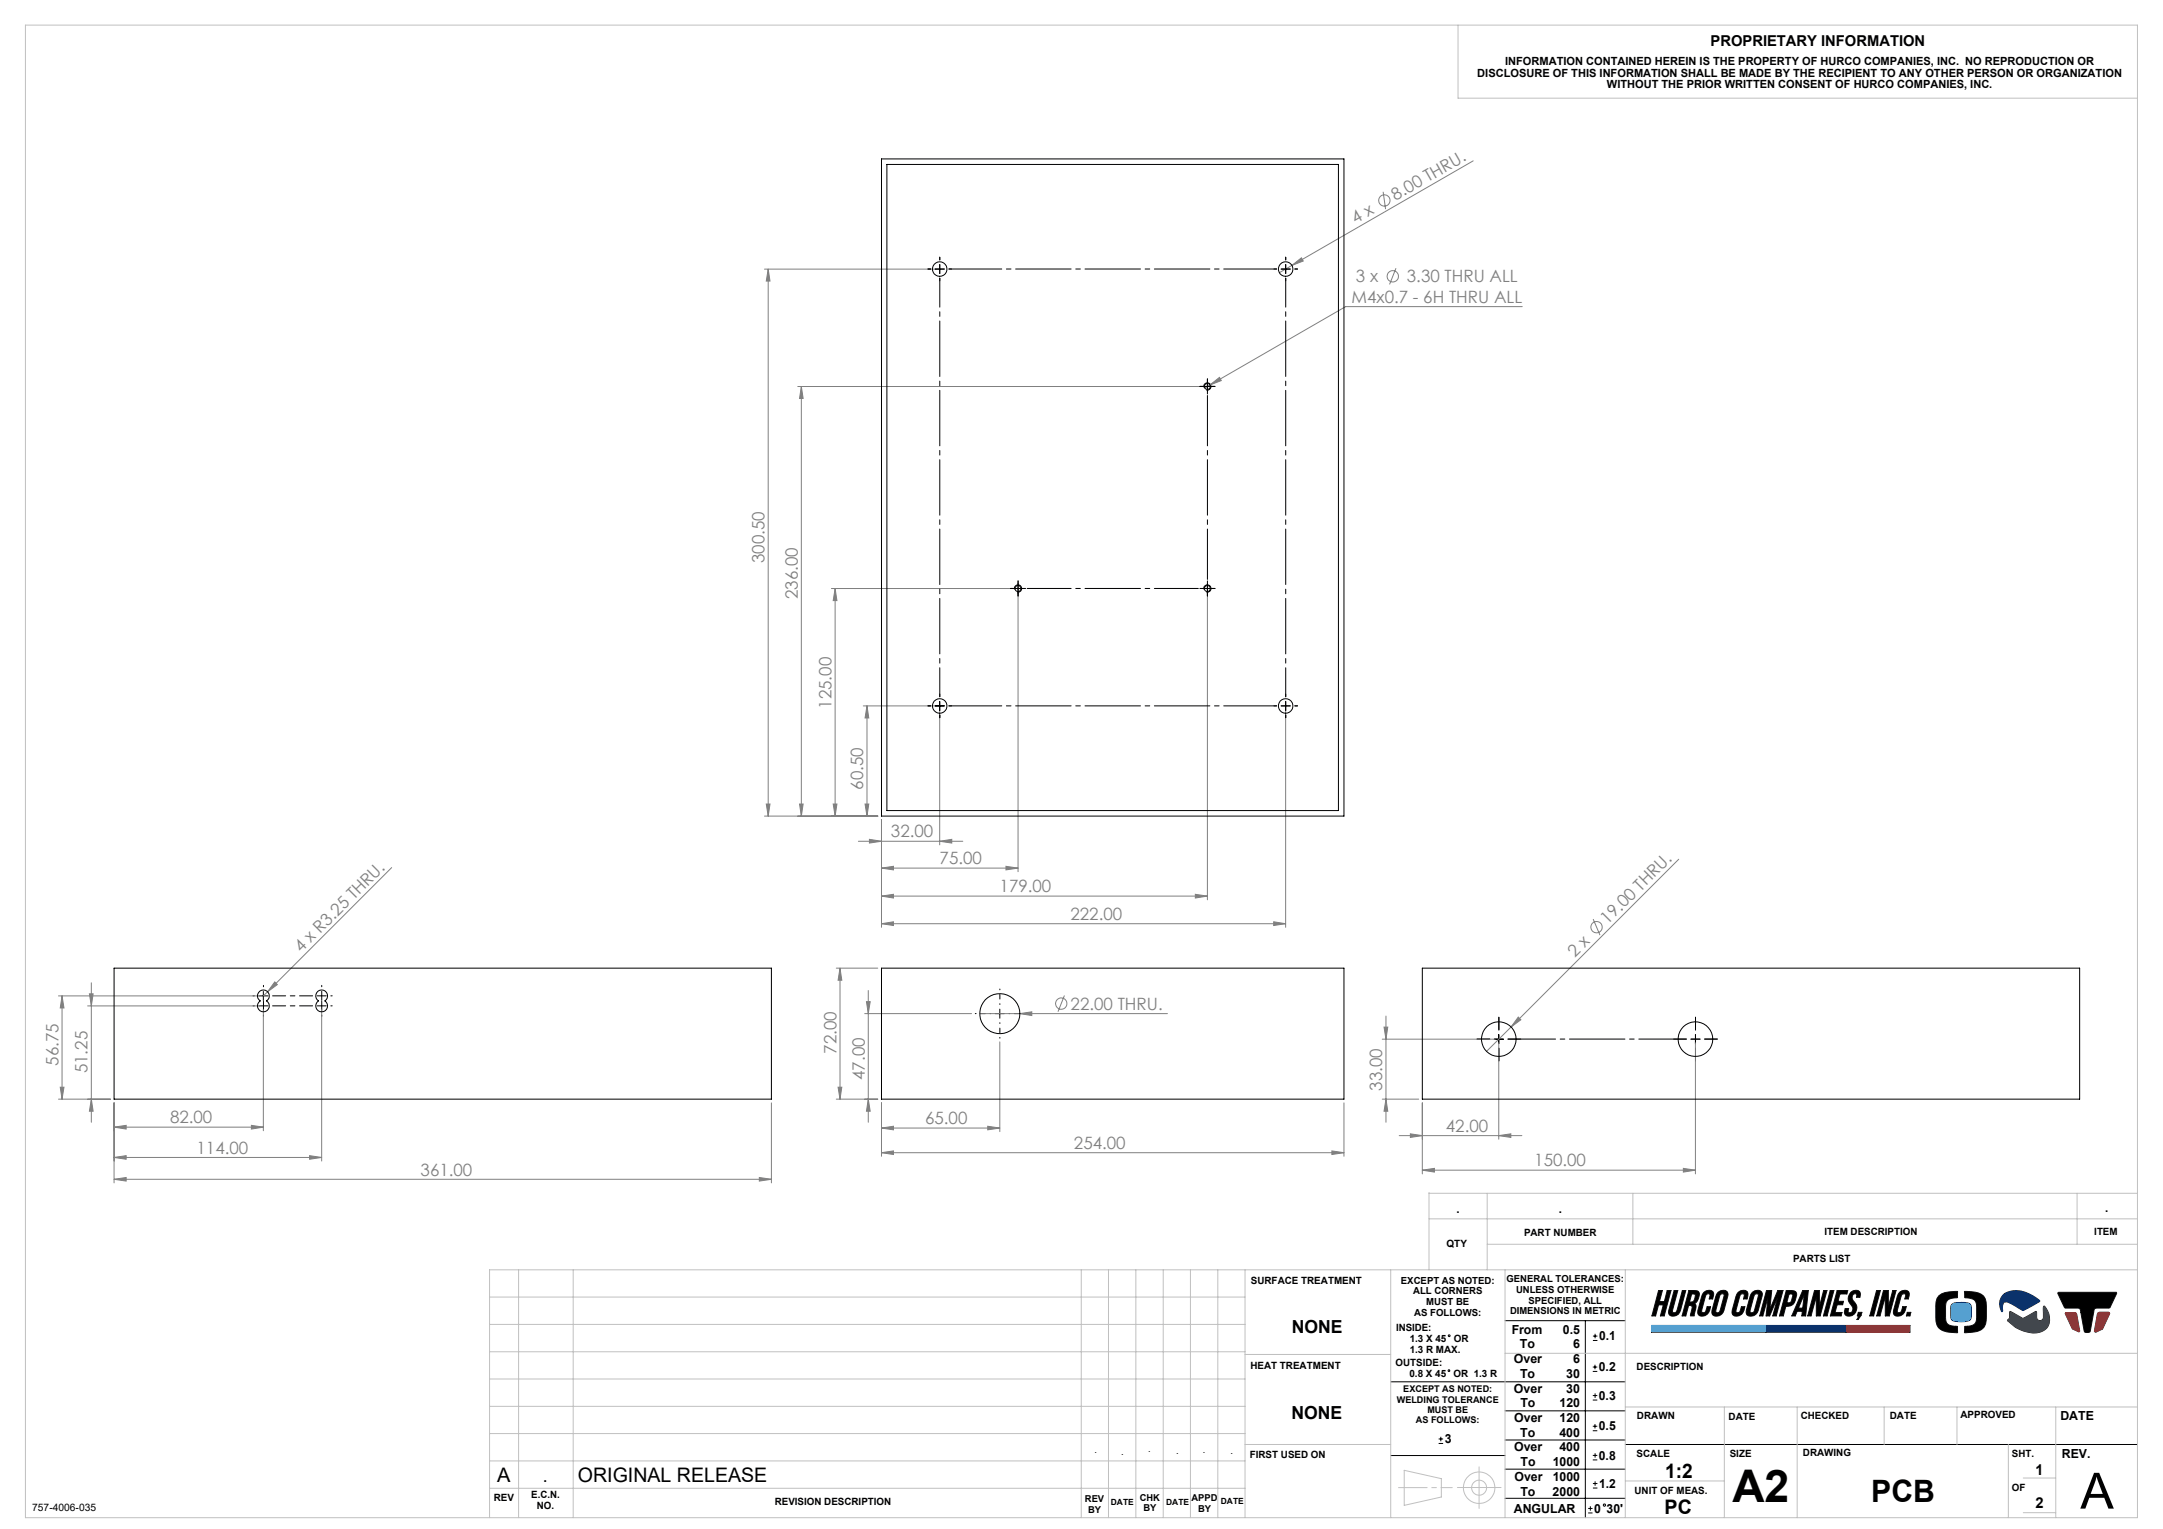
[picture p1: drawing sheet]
<svg xmlns="http://www.w3.org/2000/svg" width="594mm" height="420mm" viewBox="0 0 594 420" stroke-linecap="round" stroke-linejoin="round" font-family="sans-serif">
<g fill="none" stroke="#191924" stroke-width=".27">
<path d="M455.5 354.5h1l-.8 3h1.4l.7-3h1.1l-1.9 7h-1l.8-3.1h-1.3l-.8 3.1h-1.1zM459.7 354.5h1.1l-1.5 5.4 .1 .6 .3 .1 .5-.1 .4-.6 1.4-5.4h1l-1.5 5.3a2.01 2.01 0 0 1-3.1 1.4l-.2-.5 .1-.8zM463.8 354.5l2.3 .1a1.02 1.02 0 0 1 .5 1.5 2.25 2.25 0 0 1-1.3 2l.3 .2a2.99 2.99 0 0 1-.3 2.7v.5h-1.1l.5-2.4-.2-.4-.8-.1-.7 2.9h-1.1zM464.6 355.4l.8 .1 .1 .7a1.32 1.32 0 0 1-1.5 1.5zM467.9 355a1.9 1.9 0 0 1 2.5-.2 2.35 2.35 0 0 1-.1 2h-.9l.2-1-.2-.4a.82 .82 0 0 0-1.1 .7l-1 3.8 .1 .6h.8l.6-1.6h1a2.26 2.26 0 0 1-3.4 2.3l-.2-.5 .1-.9 1-3.6zM471.8 355a1.64 1.64 0 0 1 2.7 .3l-1 4.5a2.02 2.02 0 0 1-3.2 1.4l-.1-1.4 1-3.6zM472.4 355.7l.6-.3h.3l.2 .4-1.1 4.1-.3 .6-.5 .1-.4-.1v-.6zM477.3 355a1.9 1.9 0 0 1 2.5-.2 2.51 2.51 0 0 1 0 2h-1l.2-1-.2-.4a.82 .82 0 0 0-1 .7l-1.1 3.8 .1 .6h.8l.6-1.6h1a2.38 2.38 0 0 1-2.9 2.6 1.26 1.26 0 0 1-.6-1.7l1-3.6zM481.2 355a1.68 1.68 0 0 1 2.8 .3l-1.1 4.5a2.02 2.02 0 0 1-3.2 1.4l-.1-1.4 1-3.6zM481.8 355.7l.6-.3h.3l.2 .4-1.2 4.4-.7 .4-.3-.1-.1-.6zM485.1 354.5h1.5l-.6 5.2 2.2-5.2h1.5l-1.9 7h-1l1.3-5.1-2.1 5.1h-1l.5-5-1.4 5h-.9zM490.5 354.5h1.7a1.11 1.11 0 0 1 1.1 .5 1.11 1.11 0 0 1 0 1.2 2.6 2.6 0 0 1-2.3 2.6h-.6l-.7 2.7h-1z"/>
<path d="M491.3 355.4l.8 .1 .2 .6-.6 1.7-1 .1zM495.1 354.5h1.5l-.7 7h-1.1l.1-1.3h-1.4l-.5 1.3h-.9zM495.5 355.5l-.4 3.8h-1.2zM498.3 354.5h1.3v4.4l1.2-4.4h.9l-1.8 7h-1.1v-5.4l-1.5 5.4h-.9zM502.6 354.5h1l-1.8 7h-1.1zM504.5 354.5h2.9l-.2 .9h-1.9l-.5 2.1h1.5l-.3 .9h-1.5l-.6 2.1h1.9l-.2 1h-3zM508.2 355a1.58 1.58 0 0 1 2.7 .3l-.1 1.1h-1l.1-.6-.2-.4a1.17 1.17 0 0 0-1.1 .9 1.17 1.17 0 0 0 .6 1.3 2.27 2.27 0 0 1 .4 2.7 2.27 2.27 0 0 1-2.4 1.2 1.36 1.36 0 0 1-.5-2.1h1l-.1 1.1a.99 .99 0 0 0 1.2-.5 .99 .99 0 0 0-.3-1.3 2.5 2.5 0 0 1-.3-3.7zM515.3 354.5h1.1l-1.9 7h-1zM517.2 354.5h1.4v4.4l1.2-4.4h.9l-1.9 7h-1.1v-5.4l-1.4 5.4h-.9zM521.7 355a1.9 1.9 0 0 1 2.5-.2 2.35 2.35 0 0 1-.1 2h-1l.2-1-.2-.4a.82 .82 0 0 0-1 .7l-1 3.8v.6h.8l.6-1.6h1a2.26 2.26 0 0 1-3.4 2.3l-.1-.5v-.9l1-3.6zM532.4 355.9a8.7 8.7 0 0 1 5-1.2h.2v1.8h-.2a3.4 3.4 0 0 0-2.9 1.2l-.2 4.1a1.94 1.94 0 0 0 1.9 2.4l1.4 .1v1.8h-.7a6.3 6.3 0 0 1-4.6-1.5l-.3-.6a16.6 16.6 0 0 1 0-7.4zM536 358.3a6.4 6.4 0 0 1 4.7-.3l.4 .3a5.7 5.7 0 0 1 .1 4 2.52 2.52 0 0 1-2.7 .8 2.83 2.83 0 0 1-2.7-.8l-.1-3z"/>
<path d="M538.5 357.8h.1M539.5 354.7a12.5 12.5 0 0 1 4.5 .8 3.3 3.3 0 0 1 1.5 3.3 10 10 0 0 1-.6 5.7 5.7 5.7 0 0 1-4.8 1.6h-.6v-1.8h.3a3.8 3.8 0 0 0 2.7-.9l.3-.8v-4.3a2.31 2.31 0 0 0-2.8-1.8h-.5zM550.3 355.5l.2-.1a6.9 6.9 0 0 1 7.7 .5l1.9 1.3v.3l-4.5 2.5-3.2-1.8a1.86 1.86 0 0 0-2.1-.5 3 3 0 0 0-.4 2.5l-.1 .1a3.6 3.6 0 0 1 .5-4.8zM550.6 357.6h.1M565.1 355.1l16.1-.1 .1 .3-1.9 4h-3.7l-.6 .3-1.1 6-.5 .4h-.7l-.5-.4-1.2-6.1-.4-.2h-3.6zM453.5 364.1h31.5v1.9h-31.5zM485.1 364.1h21.7v1.9h-21.7zM506.9 364.1h17.6v1.9h-17.6zM510.3 360.5h1l-.2 .9-.8 1.1h-.4l.6-1h-.5zM523.8 360.5h1l-.3 1h-1zM536.9 364.3h.1M540.1 364.3h.1"/>
<path d="M552 360.3l3.3 1.7a1.89 1.89 0 0 0 1.7-.6l2-1.2 .3 .1v.6a1.46 1.46 0 0 0 .7 1.8 1.1 1.1 0 0 0 1.2-1.5v-2.2l.2-.2a5.1 5.1 0 0 1 .6 6.1 5.7 5.7 0 0 1-6.3 .7l-2.3-1.1-2.1-1.9a1.28 1.28 0 0 0 .6-1.6zM567.2 360.7h2.9l.2 .3 .7 4.8-1.9-.8zM576.2 360.6l2.8-.1 .4 .3-2 4.3-1.9 .9-.3-.4 .8-4.7z"/>
</g>
<g fill="none" stroke="#c0c0c0" stroke-width=".27">
<path d="M7 6.9h580v410h-580zM400.4 6.9v20.1h186.6M392.4 334.8h194.6M392.4 327.8h194.6M392.4 327.6v21.2M408.4 327.8v21M448.4 327.8v14M570.4 327.8v14M134.4 356.3h207.5M142.4 348.8v68.1M157.4 348.8v68.1M296.9 348.8v68.1"/>
<path d="M304.4 348.8v68.1M311.9 348.8v68.1M319.4 348.8v68.1M326.9 348.8v68.1M334.4 348.8v68.1M341.9 348.8v68.1M381.9 348.8v68.1M408.4 341.8h178.6M413.3 348.8v68.1M446.3 348.8v68.1M587 348.8h-452.6v68.1M134.4 363.8h207.5"/>
<path d="M134.4 371.3h207.5M134.4 378.8h207.5M341.9 372.1h40M413.3 371.7h173.7M134.4 386.3h207.5M134.4 393.8h207.5M341.9 396.8h40M446.3 386.5h140.7M473.5 386.5v30.4M493.5 386.5v30.4M517.4 386.5v10.3M537.4 386.5v10.3"/>
<path d="M551.5 396.8v20.1M564.6 386.5v30.4M134.4 401.3h207.5M134.4 408.8h207.5M385.6 403.9l10.2 2.3v5l-10.2 2.3zM400.2 408.6h12M406.2 402.9v11.5M446.3 406.8h27.2M555.6 415.5h9M555.6 406h9"/>
<circle cx="406.2" cy="408.7" r="4.3"/>
<circle cx="406.2" cy="408.6" r="2.06"/>
</g>
<path d="M381.9 379.6h64.4M413.3 362.8h33M435.4 362.8v54.1M381.9 399.8h31.4M413.3 387.5h33M413.3 395.6h33M446.3 396.8h140.7M413.3 403.6h33M413.3 411.6h33" fill="none" stroke="#000" stroke-width=".27"/>
<path d="M384.1 408.6h14.7" fill="none" stroke="#c0c0c0" stroke-width=".27" stroke-dasharray="15.2 1.3 1.3 1.3" stroke-dashoffset="7.4"/>
<path d="M455.5 354.5l-1.9 7h1.1l.8-3.1h1.3l-.8 3.1h1l1.9-7h-1.1l-.7 3h-1.4l.8-3zM459.7 354.5l-1.5 5.9 .3 .9 .6 .2a2.09 2.09 0 0 0 2.4-1.7l1.5-5.3h-1l-1.6 5.7-.2 .3-.6 .1-.2-.1-.1-.5 1.5-5.5zM463.8 354.5l-1.9 7h1.1l.7-2.9h.7l.3 .3-.5 2.6h1.1l.5-2.4-.1-.7-.4-.3 .5-.3 .5-.6 .4-2-.6-.6zM464.6 355.4h.7l.3 .3-.3 1.3-.4 .6-.9 .1zM468 354.9l-.7 1.1-1.1 4.1 .1 .9 .8 .5a2.17 2.17 0 0 0 2.4-1.7l.3-.9h-1l-.6 1.6-.7 .1-.2-.3 1.2-4.6 .4-.3h.6l.1 .5-.2 .9h.9l.3-1.7-.3-.4-.7-.3-1 .2zM471.9 354.9l-.7 1.1-1.1 4.1 .1 1 .9 .4a2.13 2.13 0 0 0 2.4-1.7l1-3.9v-.7l-.3-.6-.7-.2-.6 .1zM472.4 355.6l.8-.2 .3 .5-1.2 4.3-.8 .4-.3-.1v-.5zM477.4 354.9l-.7 1.1-1 4.1v.9l.9 .5a2.17 2.17 0 0 0 2.4-1.7l.2-.9h-1l-.6 1.6-.6 .1-.3-.3 1.2-4.6 .4-.3h.6l.1 .5-.2 .9h1l.2-1.7-.3-.4-.7-.3-1 .2zM481.2 355l-.6 1-1.1 4.1 .1 1 .9 .4a2.13 2.13 0 0 0 2.4-1.7l1.1-4.1-.3-.9-.7-.3a2.22 2.22 0 0 0-1.8 .5zM481.8 355.7l.3-.3h.5l.3 .5-1.2 4.3-.2 .3-.6 .1-.2-.1-.1-.5zM495.1 354.5l-3 7h.9l.5-1.3h1.4l-.1 1.3h1.1l.7-7zM495.5 355.5l-.4 3.8h-1.2zM515.3 354.5l-1.8 7h1l1.9-7zM510.3 360.5l-.3 1h.5l-.6 1h.4l.8-1.1 .2-.9zM523.8 360.5l-.3 1h1l.3-1zM485.1 354.5l-1.9 7h.9l1.4-5-.5 5h1l2.1-5.1-1.3 5.1h1l1.9-7h-1.5l-2.2 5.2 .6-5.2zM490.5 354.5l-1.8 7h1l.7-2.7h.6a1.95 1.95 0 0 0 2-1.7l.4-1.3-.2-.9-.7-.4zM491.3 355.4l.9 .1 .1 .6-.5 1.6-1.1 .2zM498.3 354.5l-1.9 7h.9l1.5-5.4v5.4h1.1l1.8-7h-.9l-1.2 4.4v-4.4zM502.6 354.5l-1.9 7h1.1l1.8-7zM504.5 354.5l-1.9 7h3l.2-1h-1.9l.6-2.1h1.5l.3-.9h-1.5l.5-2.1h1.9l.2-.9zM508.4 354.9l-.5 .5a2.57 2.57 0 0 0 .7 3.4l.2 1-.2 .6-.4 .2-.7-.2 .2-1h-1l-.1 1.5 .4 .5 .4 .1a2.37 2.37 0 0 0 2.4-1.6 2.37 2.37 0 0 0-.9-2.7l-.3-1 .4-.7 .8-.1v1h1l.1-1.2-.4-.6-.6-.2-1 .2zM517.2 354.5l-1.8 7h.9l1.4-5.4v5.4h1.1l1.9-7h-.9l-1.2 4.4v-4.4zM521.8 354.9l-.7 1.1-1.2 4.3 .2 .8 .8 .4a2.17 2.17 0 0 0 2.4-1.7l.2-.9h-1l-.6 1.6-.6 .1-.3-.3 1.2-4.6 .4-.3h.6l.1 .5-.2 .9h1l.2-1.7-.3-.4-.7-.3-1 .2zM532.4 355.9l-.6 1.1-.2 .8v4a3.5 3.5 0 0 0 3.7 4.2l1.8 .1a.41 .41 0 0 0 .6-.2 .41 .41 0 0 0-.1-.5v-1.1l-2.3-.3-.6-.4-.2-.4-.2-.8 .1-4.5a2.78 2.78 0 0 1 3-1.4h.2v-1.8h-.5a7.7 7.7 0 0 0-4.7 1.2zM539.5 354.7v1.8l1.5 .1a1.88 1.88 0 0 1 1.8 2.2l-.1 4.1a2.66 2.66 0 0 1-2.9 1.4h-.3v1.3a.36 .36 0 0 0 0 .4 .36 .36 0 0 0 .5 .1h.2a5.7 5.7 0 0 0 4.7-1.6l.6-1.8v-3.9a3.4 3.4 0 0 0-3.6-3.9zM565.1 355.1l1.9 4.2h3.8l.5 .3 1 6.1 .4 .3h1l.3-.3 1.2-6.2 .4-.2h3.8l1.9-4-.1-.3z" fill-rule="evenodd" fill="#000"/>
<path d="M567.2 360.6v.3l1.9 4.1 1.9 .8 .1-.2-.9-4.8-.3-.2zM576.2 360.6l-.2 .3-.8 4.7 .3 .4 1.9-.9 2-4.3-.3-.3zM506.9 364.1v1.9h17.6v-1.9z" fill-rule="evenodd" fill="#f00"/>
<path d="M551.9 360.3l.2-.1 3 1.8 .6 .1 3.5-1.9 .2 2.1 .3 .3 .7 .2 .8-.7v-3.3h.2l.5 .6a4.2 4.2 0 0 1-.6 6 7.8 7.8 0 0 1-7.7-.8l-2.3-1.9 .6-.7z" fill-rule="evenodd" fill="#424a52"/>
<path d="M550 355.8l-.2 .2a3.7 3.7 0 0 0 0 4.3l.2-.1a2.09 2.09 0 0 1 .6-2.6l1.6 .5 2.2 1.2a1.41 1.41 0 0 0 2.2 .2l3.5-2a.31 .31 0 0 0 0-.4 .31 .31 0 0 0-.3-.1 8.7 8.7 0 0 0-8.8-1.9zM485.1 364.1v1.9h21.7v-1.9z" fill-rule="evenodd" fill="#0046ad"/>
<path d="M536 358.3l1.3-.5h2.8a1.29 1.29 0 0 1 1.3 1.5v2.3l-.3 .9-.9 .5-1.9 .1a2.34 2.34 0 0 1-2.5-.8l-.1-3.3z" fill-rule="evenodd" fill="#00b5e2"/>
<path d="M453.5 364.1h31.5v1.9h-31.5z" fill-rule="evenodd" fill="#53a9ff"/>
<g fill="none" stroke="#808080" stroke-width=".27">
<path d="M379.8 52.7l.7 4.7M404.6 44.2l-49.8 28.7M209.9 73.9h47.2M211 73.9v150.3M211 73.9l.5 3.3h-1.1zM354.8 72.9l2.6-2.1 .5 .9zM354.8 72.9l-3.5 2M383.4 73.7l-1.8 4.4M418 84.2h-48.5l-37.2 21.5M219.1 106.2h111.5M220.1 106.2v118M220.1 106.2l.5 3.2h-1z"/>
<path d="M332.3 105.7l2.6-2 .5 .8zM332.3 105.7l-1.5 .9M228.3 161.7h50.3M229.3 161.7v62.5M229.3 161.7l.5 3.3h-1zM279.6 162.6v76.8M331.6 162.6v84.6M237.1 193.9h20M238.1 193.9v30.3M238.1 193.9l.5 3.3h-1zM258.1 194.9v37.2M353.1 194.9v59.8"/>
<path d="M107.6 238.3l-34.1 34.1M209.9 224.2h31.2M210.4 220.9h1.1l-.5 3.3zM219.6 220.9h1l-.5 3.3zM228.8 220.9h1l-.5 3.3zM235.7 231.1h28.7M237.6 220.9h1l-.5 3.3zM238.8 230.6l3.3 .5-3.3 .5zM242.1 238.5l3.3-.5v1zM242.1 225.2v29.5M242.1 238.5h37.5M258.1 231.1l3.3-.5v1z"/>
<path d="M276.3 238l3.3 .5-3.3 .5zM461 236l-46 46.1M242.1 253.7l3.3-.5v1zM242.1 246.2l3.3-.5v1zM242.1 253.7h111M242.1 246.2h89.5M328.3 245.7l3.3 .5-3.3 .5zM349.8 253.2l3.3 .5-3.3 .5zM437.5 252.5l1.9 4.4M16.1 273.6h55.2M17 273.6v28.3M17 273.6l.6 3.3h-1.1z"/>
<path d="M24.1 276.3h47.2M24.6 273h1l-.5 3.3zM25.1 270v38.3M72.3 277.3v33.3M73.5 272.4l-1.2 1.2M75.5 269.7l.7 .8-2.7 1.9zM88.3 277.3v41.6M229.7 265.9h11.4M230.7 265.9v36M230.7 265.9l.5 3.4h-1zM237.5 278.4h29.3M237.9 275.1h1.1l-.6 3.3z"/>
<path d="M238.4 272.1v36.2M269.1 278.4h51.5M280.1 278.4l3.3-.5v1.1zM292.3 273.5l-1.8 4.4M380.6 279.1v29.2M416.9 279.4l.8 .7-2.7 2zM16.5 298.6h1.1l-.6 3.3zM230.2 298.6h1l-.5 3.3zM274.6 286.2v24.7M379.6 285.5h31M380.1 282.1h1l-.5 3.4zM411.6 286.4v26.5"/>
<path d="M415 282.1l-6.8 6.7M465.6 286.4v36.1M16.1 301.9h14.2M25.1 301.9l.5 3.3h-1zM31.3 309.6l3.3-.5v1zM31.3 317.9l3.3-.5v1zM31.3 302.9v22M31.3 309.6h41M31.3 317.9h57M69 309.1l3.3 .5-3.3 .5zM85 317.4l3.3 .5-3.3 .5zM211.8 302.9v22"/>
<path d="M229.7 301.9h11.4M238.4 301.9l.6 3.3h-1.1zM242.1 316.6l3.3-.5v1zM242.1 309.9l3.3-.5v1zM242.1 302.9v14.7M242.1 316.6h127M242.1 309.9h32.5M271.3 309.4l3.3 .5-3.3 .5zM365.8 316.1l3.3 .5-3.3 .5zM369.1 302.9v14.7M379.6 301.9h10M380.6 301.9l.5 3.3h-1z"/>
<path d="M384.2 311.9h33.7M387.3 311.4l3.3 .5-3.3 .5zM390.6 302.9v19.6M411.6 311.9l3.3-.5v1zM31.3 323.9l3.3-.5v1zM31.3 323.9h180.5M208.5 323.4l3.3 .5-3.3 .5zM390.6 321.4l3.3-.5v1.1zM390.6 321.4h75M462.3 320.9l3.3 .5-3.3 .6z"/>
<circle cx="380.2" cy="55.1" r="1.56"/>
<circle cx="382.5" cy="75.9" r="1.55"/>
<circle cx="438.4" cy="254.7" r="1.55"/>
<circle cx="291.4" cy="275.7" r="1.55"/>
</g>
<g fill="none" stroke="#000" stroke-width=".27">
<path d="M256.8 73.9h2.5M258.1 72.7v2.5M351.8 73.9h2.5M353.1 72.7v2.5M330.3 106.2h2.5M330.6 106.4a1 1 0 0 1 .9-1.2 1 1 0 0 1 1.1 1 1 1 0 0 1-1.3 .9M331.6 104.9v2.5M278.3 161.7h2.5M278.6 161.9a1 1 0 0 1 .9-1.3 1 1 0 0 1 1.1 1.1 1 1 0 0 1-1.3 .9M279.6 160.4v2.5M330.3 161.7h2.5M330.6 161.9a1 1 0 0 1 .9-1.3 1 1 0 0 1 1.1 1.1 1 1 0 0 1-1.3 .9"/>
<path d="M331.6 160.4v2.5M256.8 193.9h2.5M258.1 192.7v2.5M351.8 193.9h2.5M353.1 192.7v2.5M71.1 273.6h2.5M72.3 272.3v2.5M273.3 278.4h2.5M274.6 277.2v2.5M410.4 285.5h2.5M411.6 284.2v2.5M464.4 285.5h2.5"/>
<path d="M465.6 284.2v2.5M437.4 376.7h1.2M437.4 375.5h1.2M437.4 368.2h1.3M437.4 367h1.3M438 374.9v1.2M438 366.4v1.2M395.1 396.5h1.2M395.1 395.3h1.2M395.7 394.7v1.2M437.4 399.8h1.2M437.4 393h1.2"/>
<path d="M437.4 391.8h1.2M437.4 384.6h1.2M437.4 383.3h1.2M438 391.2v1.2M438 382.7v1.3M438 399.2v1.2M436.1 415.6h1.2M436.1 414.4h1.2M436.7 413.8v1.2M437.4 401h1.2M437.4 408.7h1.3M437.4 407.5h1.3"/>
<path d="M438 406.9v1.2"/>
<circle cx="397.9" cy="376.5" r=".25"/>
<circle cx="398" cy="366.9" r=".24"/>
<circle cx="440.6" cy="413.4" r=".31"/>
</g>
<path d="M272.1 278.4h-4.3M274.6 275.9v-4.2M277.1 278.4h4.2M274.6 280.9v4.3" fill="none" stroke="#000" stroke-width=".27" stroke-dasharray="15.2 1.3 1.3 1.3" stroke-dashoffset="15"/>
<g fill="none" stroke="#000" stroke-width=".27" stroke-dasharray="15.2 1.3 1.3 1.3">
<path d="M255.6 73.9h-.8M258.1 71.4v-.8M258.1 76.4v.7M258.1 73.9v-1.3M258.1 73.9h-1.3M258.1 73.9v1.2M258.1 73.9h1.2M260.6 73.9h.7M350.6 73.9h-.8M353.1 71.4v-.8M353.1 76.4v.7M353.1 73.9v-1.3"/>
<path d="M353.1 73.9h-1.3M353.1 73.9v1.2M353.1 73.9h1.2M355.6 73.9h.7M330.3 106.1h-.8M331.6 104.9v-.8M331.6 107.4v.8M331.6 106.1v-1.2M331.6 106.1h-1.3M331.6 106.1v1.3M331.6 106.1h1.2M332.8 106.1h.9"/>
<path d="M278.3 161.6h-.8M279.6 160.4v-.8M279.6 162.9v.8M279.6 161.6v-1.2M279.6 161.6h-1.3M279.6 161.6v1.3M279.6 161.6h1.2M280.8 161.6h.9M330.3 161.6h-.8M331.6 160.4v-.8M331.6 162.9v.8M331.6 161.6v-1.2"/>
<path d="M331.6 161.6h-1.3M331.6 161.6v1.3M331.6 161.6h1.2M332.8 161.6h.9M255.6 193.9h-.8M258.1 191.4v-.8M258.1 196.4v.7M260.6 193.9h.7M350.6 193.9h-.8M353.1 191.4v-.8M353.1 196.4v.7M353.1 193.9v-1.3"/>
<path d="M353.1 193.9h-1.3M353.1 193.9v1.2M353.1 193.9h1.2M355.6 193.9h.7M69.9 273.5h-.4M69.9 276.3h-.4M72.4 271v-.3M72.4 276.3v-1.3M72.4 276.3h-1.3M72.4 276.3v1.2M72.4 276.3h1.2M72.4 278.8v.4"/>
<path d="M88.4 273.5v-1.2M88.4 273.5h-1.3M88.4 273.5v1.3M88.4 273.5h1.2M88.4 271v-.3M88.4 276.3v-1.3M88.4 276.3h-1.3M88.4 276.3v1.2M88.4 276.3h1.2M88.4 278.8v.4M90.9 273.5h.3M90.9 276.3h.3"/>
<path d="M409.1 285.4h-3.5M411.6 282.9v-3.5M411.6 287.9v3.5M414.1 285.4h3.5M463.1 285.4h-3.5M465.6 282.9v-3.5M465.6 287.9v3.5M465.6 285.4v-1.2M465.6 285.4h-1.2M465.6 285.4v1.3M465.6 285.4h1.3M468.1 285.4h3.5"/>
</g>
<path d="M74.9 273.5h11M74.9 276.3h11" fill="none" stroke="#000" stroke-width=".27" stroke-dasharray="15.2 1.3 1.3 1.3" stroke-dashoffset="11.6"/>
<path d="M414.1 285.4h49" fill="none" stroke="#000" stroke-width=".27" stroke-dasharray="15.2 1.3 1.3 1.3" stroke-dashoffset="2.2"/>
<path d="M258.1 191.4v-115M353.1 191.4v-115" fill="none" stroke="#000" stroke-width=".27" stroke-dasharray="15.2 1.3 1.3 1.3" stroke-dashoffset="7.3"/>
<path d="M260.6 73.9h90M260.6 193.9h90" fill="none" stroke="#000" stroke-width=".27" stroke-dasharray="15.2 1.3 1.3 1.3" stroke-dashoffset=".7"/>
<path d="M282.1 161.6h47" fill="none" stroke="#000" stroke-width=".27" stroke-dasharray="15.2 1.3 1.3 1.3" stroke-dashoffset="3.2"/>
<path d="M331.6 159.1v-50.5" fill="none" stroke="#000" stroke-width=".27" stroke-dasharray="15.2 1.3 1.3 1.3" stroke-dashoffset="1.4"/>
<g fill="#808080">
<path d="M354.8 72.9l2.6-2.1 .5 .9z"/>
<path d="M416.9 279.4l.8 .7-2.7 2z"/>
<path d="M75.5 269.7l.7 .8-2.7 1.9z"/>
<path d="M242.1 316.6l3.3-.5v1zM365.8 316.1l3.3 .5-3.3 .5zM242.1 309.9l3.3-.5v1zM271.3 309.4l3.3 .5-3.3 .5zM280.1 278.4l3.3 .6v-1.1zM332.3 105.7l3.1-1.2-.5-.8zM387.3 311.4l3.3 .5-3.3 .5zM411.6 311.9l3.3-.5v1zM390.6 321.4l3.3-.5v1.1zM462.3 320.9l3.3 .5-3.3 .6zM31.3 309.6l3.3-.5v1zM69 309.1l3.3 .5-3.3 .5zM31.3 317.9l3.3-.5v1zM85 317.4l3.3 .5-3.3 .5zM31.3 323.9l3.3-.5v1zM208.5 323.4l3.3 .5-3.3 .5z"/>
<path d="M238.8 230.6l3.3 .5-3.3 .5zM258.1 231.1l3.3-.5v1zM242.1 253.7l3.3-.5v1zM349.8 253.2l3.3 .5-3.3 .5zM242.1 238.5l3.3-.5v1zM276.3 238l3.3 .5-3.3 .5zM242.1 246.2l3.3-.5v1zM328.3 245.7l3.3 .5-3.3 .5z"/>
<path d="M237.6 220.9h1l-.5 3.3zM238.1 193.9l.5 3.3h-1zM210.4 220.9h1.1l-.5 3.3zM211 73.9l.5 3.3h-1.1zM228.8 220.9h1l-.5 3.3zM229.3 161.7l.5 3.3h-1zM219.6 220.9h1l-.5 3.3zM220.1 106.2l.5 3.2h-1zM380.6 301.9l.5 3.3h-1zM380.1 282.1h1l-.5 3.4zM25.1 301.9l.5 3.3h-1zM24.6 273h1l-.5 3.3zM16.5 298.6h1.1l-.6 3.3zM17 273.6l.6 3.3h-1.1z"/>
<path d="M230.7 265.9l.5 3.4h-1zM230.2 298.6h1l-.5 3.3zM237.9 275.1h1.1l-.6 3.3zM238.4 301.9l.6 3.3h-1.1z"/>
</g>
<g fill="none" stroke="#000" stroke-width=".27">
<path d="M242.1 43.7h127v180.5h-127zM243.6 45.2h124v177.5h-124zM31.3 265.9h180.5v36h-180.5zM71.4 272.3a1.63 1.63 0 0 1 2.3 .4 1.63 1.63 0 0 1-.5 2.2 1.62 1.62 0 0 1 .4 2.5 1.62 1.62 0 0 1-2.5 0 1.62 1.62 0 0 1 .4-2.5 1.6 1.6 0 0 1-.1-2.6zM87.3 272.3a1.64 1.64 0 0 1 2.4 .3 1.64 1.64 0 0 1-.5 2.3 1.63 1.63 0 0 1 .4 2.5 1.63 1.63 0 0 1-2.5 0 1.63 1.63 0 0 1 .4-2.5 1.65 1.65 0 0 1-.2-2.6zM242.1 265.9h127v36h-127zM390.6 265.9h180.5v36h-180.5z"/>
<circle cx="258.1" cy="73.9" r="2"/>
<circle cx="353.1" cy="73.9" r="2"/>
<circle cx="331.6" cy="106.2" r=".82"/>
<circle cx="279.6" cy="161.7" r=".81"/>
<circle cx="331.6" cy="161.7" r=".81"/>
<circle cx="258.1" cy="193.9" r="2.01"/>
<circle cx="353.1" cy="193.9" r="2.01"/>
<circle cx="274.6" cy="278.4" r="5.5"/>
<circle cx="411.6" cy="285.4" r="4.8"/>
<circle cx="465.6" cy="285.4" r="4.8"/>
</g>
<text font-size="13.7" x="571.3" y="414.4">A</text>
<text font-size="12.4" x="475.7" y="412.5">A2</text>
<text font-size="8.5" x="513.9" y="412.6">PCB</text>
<g font-size="5.5">
<text x="136.6" y="407.1">A</text>
<text x="158.7" y="407.1">ORIGINAL RELEASE</text>
<text x="457.3" y="405.9">1:2</text>
<text x="457.1" y="415.9">PC</text>
</g>
<text font-size="5.3" x="149.1" y="407.1">.</text>
<g font-size="4.9">
<text x="354.8" y="366.1">NONE</text>
<text x="354.7" y="389.9">NONE</text>
</g>
<g font-size="4.8">
<text x="399.8" y="333.1">.</text>
<text x="427.9" y="333.1">.</text>
<text x="577.9" y="333">.</text>
</g>
<g font-size="4.7" fill="#808080">
<text x="383.3" y="55.2" transform="rotate(-30 383.3 55.2)">8.00 THRU.</text>
<text x="372.3" y="61.6" transform="rotate(-30 372.3 61.6)">4 x</text>
<text x="372.4" y="77.6">3 x</text>
<text x="386.4" y="77.6">3.30 THRU ALL</text>
<text x="371.1" y="83.2">M4x0.7 - 6H THRU ALL</text>
<text x="210" y="154.7" transform="rotate(-90 210 154.7)">300.50</text>
<text x="219.1" y="164.5" transform="rotate(-90 219.1 164.5)">236.00</text>
<text x="228.3" y="194.7" transform="rotate(-90 228.3 194.7)">125.00</text>
<text x="237.1" y="216.9" transform="rotate(-90 237.1 216.9)">60.50</text>
<text x="244.7" y="230">32.00</text>
<text x="258" y="237.4">75.00</text>
<text x="274.5" y="245.1">179.00</text>
<text x="294" y="252.7">222.00</text>
<text x="441.5" y="254.1" transform="rotate(-45 441.5 254.1)">19.00 THRU.</text>
<text x="82.7" y="261.8" transform="rotate(-45 82.7 261.8)">4 x R3.25 THRU.</text>
<text x="432.5" y="263" transform="rotate(-45 432.5 263)">2 x</text>
<text x="294" y="277.4">22.00 THRU.</text>
<text x="16.1" y="292.7" transform="rotate(-90 16.1 292.7)">56.75</text>
<text x="229.7" y="289.5" transform="rotate(-90 229.7 289.5)">72.00</text>
<text x="24.1" y="294.8" transform="rotate(-90 24.1 294.8)">51.25</text>
<text x="237.5" y="296.7" transform="rotate(-90 237.5 296.7)">47.00</text>
<text x="379.6" y="299.6" transform="rotate(-90 379.6 299.6)">33.00</text>
<text x="46.7" y="308.6">82.00</text>
<text x="254" y="308.8">65.00</text>
<text x="397.1" y="310.9">42.00</text>
<text x="54" y="316.9">114.00</text>
<text x="294.9" y="315.6">254.00</text>
<text x="115.5" y="322.9">361.00</text>
<text x="421.3" y="320.4">150.00</text>
</g>
<g font-size="4.1">
<text x="469.8" y="12.8">PROPRIETARY INFORMATION</text>
<text x="558.9" y="405.1">1</text>
<text x="559" y="414.2">2</text>
</g>
<g font-size="3.4">
<text x="415.1" y="366.4">From</text>
<text x="417.4" y="370.4">To</text>
<text x="429.2" y="366.4">0.5</text>
<text x="432" y="370.4">6</text>
<text x="439.1" y="368.1">0.1</text>
<text x="415.7" y="374.5">Over</text>
<text x="432" y="374.5">6</text>
<text x="439.1" y="376.6">0.2</text>
<text x="415.8" y="382.5">Over</text>
<text x="417.4" y="378.5">To</text>
<text x="430.1" y="378.5">30</text>
<text x="430.1" y="382.5">30</text>
<text x="417.5" y="386.6">To</text>
<text x="428.3" y="386.6">120</text>
<text x="439.1" y="384.5">0.3</text>
<text x="565.8" y="390">DATE</text>
<text x="415.9" y="390.6">Over</text>
<text x="417.5" y="394.7">To</text>
<text x="428.2" y="394.7">400</text>
<text x="428.3" y="390.6">120</text>
<text x="439.1" y="392.9">0.5</text>
<text x="396.8" y="396.4">3</text>
<text x="415.8" y="398.7">Over</text>
<text x="428.3" y="398.7">400</text>
<text x="439.1" y="400.9">0.8</text>
<text x="566.2" y="400.4">REV.</text>
<text x="415.9" y="406.8">Over</text>
<text x="417.6" y="402.7">To</text>
<text x="426.4" y="402.7">1000</text>
<text x="426.4" y="406.8">1000</text>
<text x="417.5" y="410.8">To</text>
<text x="426.4" y="410.8">2000</text>
<text x="439.1" y="408.6">1.2</text>
<text x="415.7" y="415.5">ANGULAR</text>
<text x="437.8" y="415.5">0</text>
<text x="441.2" y="415.5">30'</text>
</g>
<g font-size="3.1">
<text x="413.3" y="18">INFORMATION CONTAINED HEREIN IS THE PROPERTY OF HURCO COMPANIES, INC. NO REPRODUCTION OR</text>
<text x="405.7" y="21.1">DISCLOSURE OF THIS INFORMATION SHALL BE MADE BY THE RECIPIENT TO ANY OTHER PERSON OR ORGANIZATION</text>
<text x="441.3" y="24.2">WITHOUT THE PRIOR WRITTEN CONSENT OF HURCO COMPANIES, INC.</text>
</g>
<g font-size="2.8">
<text x="307.9" y="399.7">.</text>
<text x="323" y="399.5">.</text>
<text x="337.9" y="399.5">.</text>
<text x="8.9" y="415">757-4006-035</text>
</g>
<g font-size="2.7">
<text x="418.5" y="339.4">PART NUMBER</text>
<text x="501.1" y="339.2">ITEM DESCRIPTION</text>
<text x="575.1" y="339.3">ITEM</text>
<text x="397.2" y="342.4">QTY</text>
<text x="492.4" y="346.6">PARTS LIST</text>
<text x="343.5" y="352.7">SURFACE TREATMENT</text>
<text x="384.7" y="352.6">EXCEPT AS NOTED:</text>
<text x="413.7" y="352.3">GENERAL TOLERANCES:</text>
<text x="388.1" y="355.5">ALL CORNERS</text>
<text x="391.7" y="358.5">MUST BE</text>
<text x="416.4" y="355.2">UNLESS OTHERWISE</text>
<text x="419.8" y="358.1">SPECIFIED, ALL</text>
<text x="383.4" y="365.5">INSIDE:</text>
<text x="388.4" y="361.4">AS FOLLOWS:</text>
<text x="414.7" y="361.1">DIMENSIONS IN METRIC</text>
<text x="387.1" y="371.5">1.3 R MAX.</text>
<text x="387.1" y="368.5">1.3 X 45</text>
<text x="399.2" y="368.5">OR</text>
<text x="343.4" y="375.9">HEAT TREATMENT</text>
<text x="383.3" y="375.1">OUTSIDE:</text>
<text x="449.5" y="376.4">DESCRIPTION</text>
<text x="387.1" y="378.1">0.8 X 45</text>
<text x="399.2" y="378.1">OR 1.3 R</text>
<text x="449.5" y="389.9">DRAWN</text>
<text x="474.7" y="390">DATE</text>
<text x="494.5" y="389.8">CHECKED</text>
<text x="519" y="389.7">DATE</text>
<text x="538.4" y="389.6">APPROVED</text>
<text x="300.6" y="399">.</text>
<text x="315.3" y="398.9">.</text>
<text x="330.3" y="399.1">.</text>
<text x="343.2" y="400.6">FIRST USED ON</text>
<text x="449.5" y="400.2">SCALE</text>
<text x="475" y="400.3">SIZE</text>
<text x="495.1" y="400">DRAWING</text>
<text x="552.5" y="400.1">SHT.</text>
<text x="135.6" y="412.4">REV</text>
<text x="145.9" y="411.5">E.C.N.</text>
<text x="212.8" y="413.3">REVISION DESCRIPTION</text>
<text x="448.9" y="410.4">UNIT OF MEAS.</text>
<text x="552.5" y="409.7">OF</text>
<text x="147.4" y="414.5">NO.</text>
</g>
<g font-size="2.6">
<text x="297.9" y="412.6">REV</text>
<text x="313" y="412.3">CHK</text>
<text x="327.2" y="412.4">APPD</text>
<text x="298.8" y="415.5">BY</text>
<text x="314" y="415.2">BY</text>
<text x="329" y="415.3">BY</text>
</g>
<g font-size="2.5">
<text x="385.4" y="382.5">EXCEPT AS NOTED:</text>
<text x="383.6" y="385.3">WELDING TOLERANCE</text>
<text x="392" y="388.2">MUST BE</text>
<text x="388.8" y="391">AS FOLLOWS:</text>
</g>
<g font-size="2.3">
<text x="305.1" y="413.5">DATE</text>
<text x="320.3" y="413.4">DATE</text>
<text x="335.3" y="413.2">DATE</text>
</g>
</svg>
